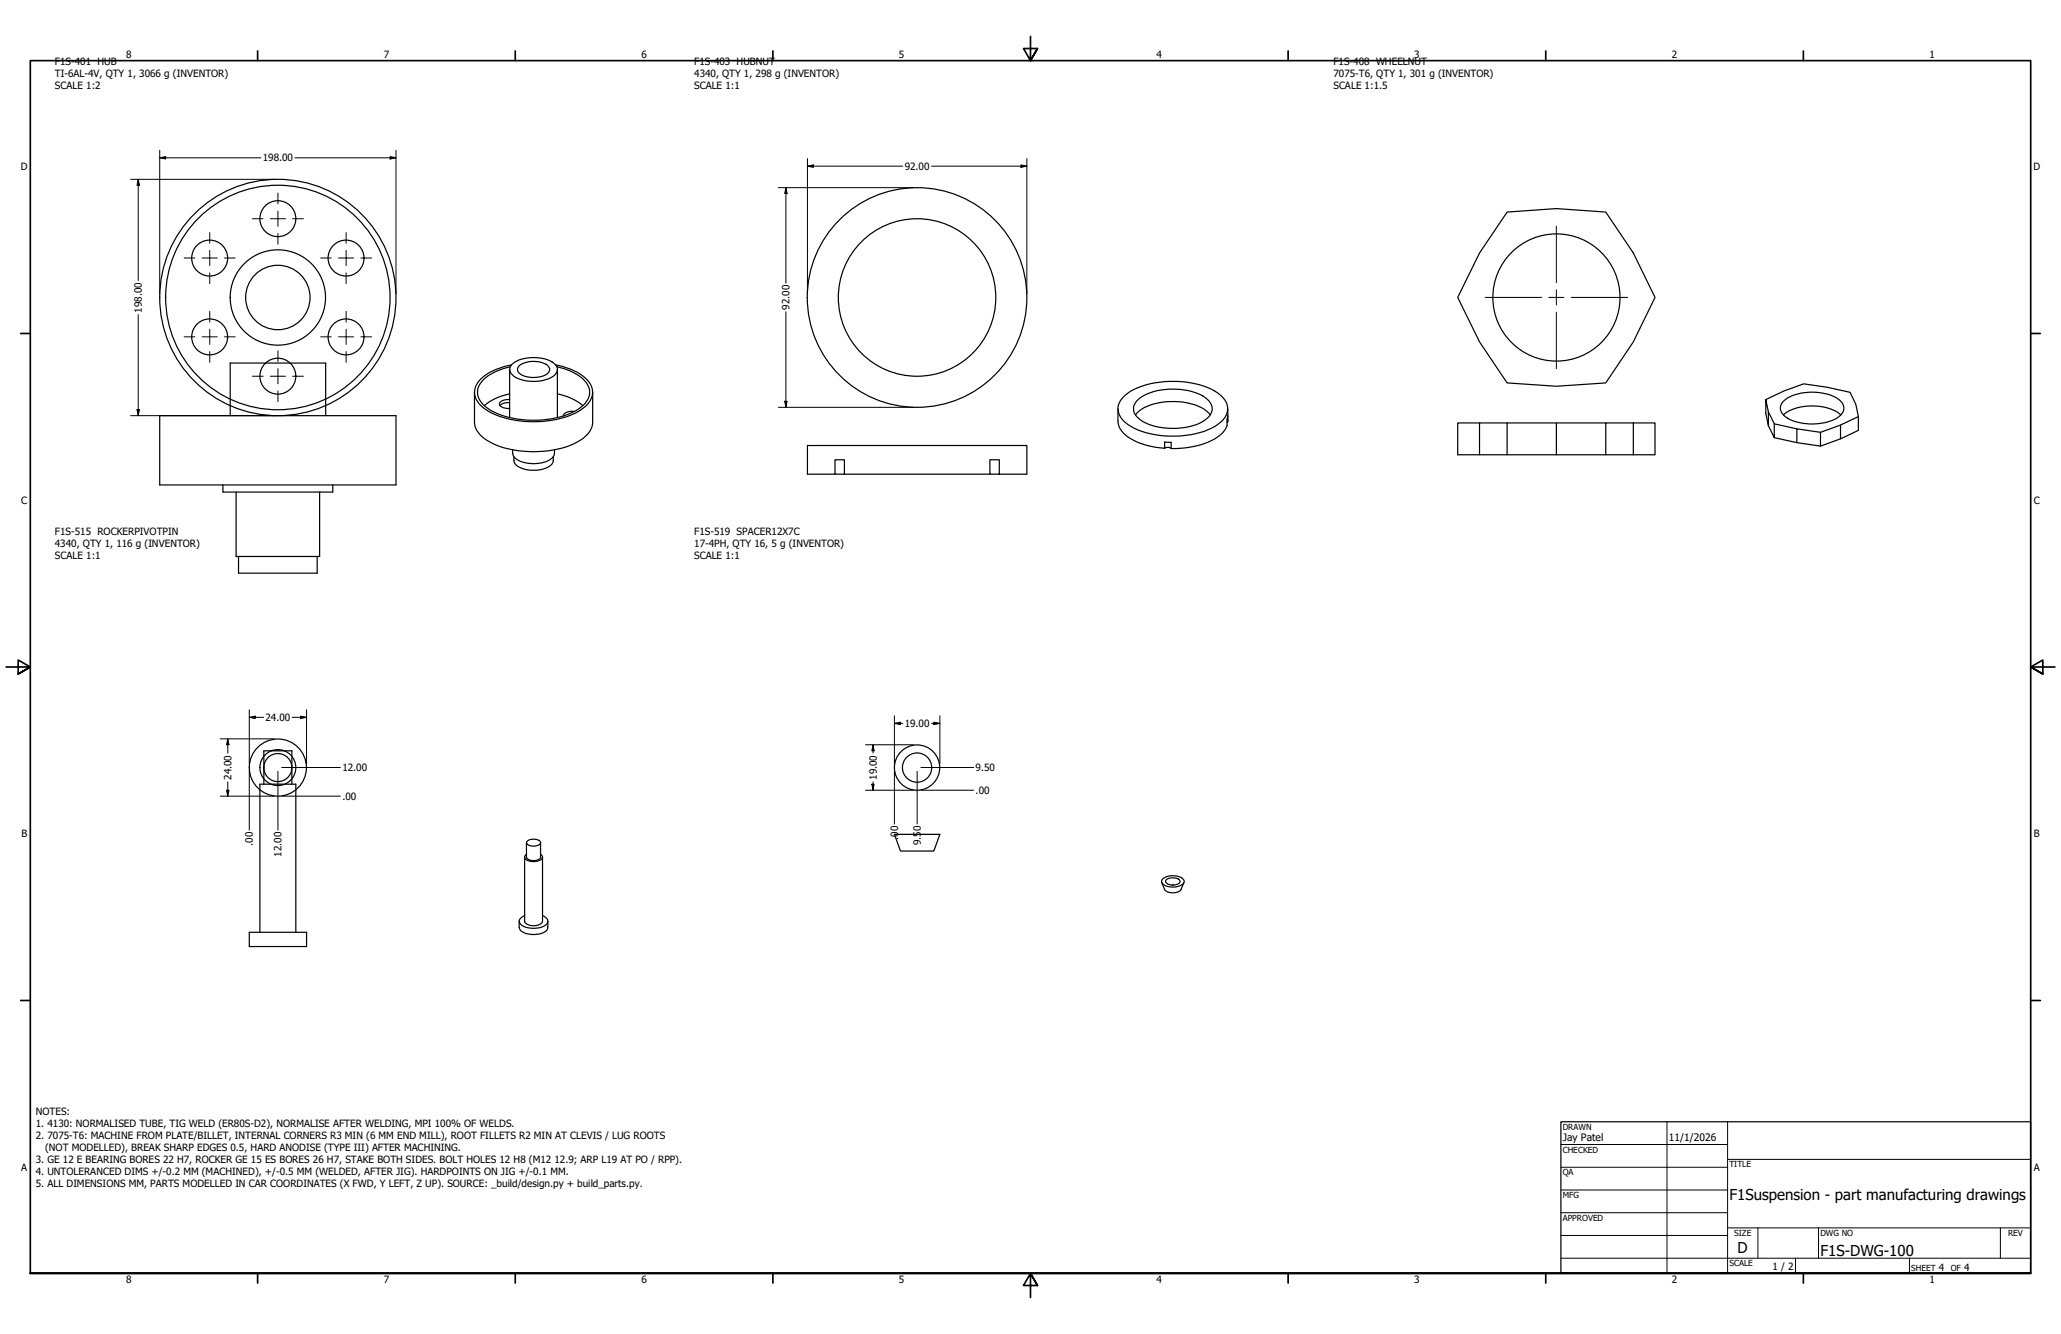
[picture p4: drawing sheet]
<svg xmlns="http://www.w3.org/2000/svg" width="864mm" height="559mm" viewBox="0 0 864 559" stroke-linecap="round" stroke-linejoin="round" font-family="sans-serif">
<!-- layer: Visible (ANSI) -->
<g fill="none" stroke="#000" stroke-width=".51">
<path d="M631.5 88.8l20.6-1.4 20.7 1.4 11.6 17.2 9.1 18.6-9.1 18.6-11.6 17.2-20.7 1.4-20.6-1.4-11.5-17.2-9.2-18.6 9.2-18.6zM213.6 154.7v20.2M213.9 153.6a19.3 19.3 0 0 0-13.2 7.9 7.3 7.3 0 0 0 3.5 9.4 38.3 38.3 0 0 0 28.3 4.2 19.8 19.8 0 0 0 13.7-7.6 7 7 0 0 0-2.7-9.4 25 25 0 0 0-10.2-4.5M214.4 152.8a24.1 24.1 0 0 0-13.9 7.1 7.2 7.2 0 0 0 1.6 10.6 37.2 37.2 0 0 0 25.4 6 28.9 28.9 0 0 0 18.9-7.4 7.3 7.3 0 0 0-1.8-11.3 26.2 26.2 0 0 0-11.8-5M214.6 152.6a16 16 0 0 1 17.7-.2 3.2 3.2 0 0 1 1.2 3.1 3.2 3.2 0 0 1-2.3 2.5 16.8 16.8 0 0 1-16.2-.6 3 3 0 0 1-.4-4.8zM217.7 153.1a10.7 10.7 0 0 1 11.9 .2 2.26 2.26 0 0 1-1.1 3.8 10.7 10.7 0 0 1-11.3-1.2l-.3-1.7zM233.6 154.7v20.2M66.9 174.1h99v29h-99zM96.5 174.1v-22h40v22M198.8 164.3v12.5a10.6 10.6 0 0 0 6.7 8.5 43.3 43.3 0 0 0 36.1 0 10.6 10.6 0 0 0 6.7-8.5v-12.5M213.6 167.4a3.7 3.7 0 0 0-4.3 1.8 3.5 3.5 0 0 0 4.3 1.9M213.6 168.7a5.4 5.4 0 0 0-4.1 1.2"/>
<path d="M213.6 165a23.4 23.4 0 0 0-10.7 4.9M233.6 165a24.1 24.1 0 0 1 10.6 4.9M240.7 172.3a3.7 3.7 0 0 0-4.6 1.9M468.4 171.3a13.5 13.5 0 0 0 .9 8.2 19.6 19.6 0 0 0 12.8 7.4l5.9 .9M470.4 166.6a26.6 26.6 0 0 1 17.9-6.8 36.1 36.1 0 0 1 22.1 4.9 7.4 7.4 0 0 1 3.4 9.2 18.6 18.6 0 0 1-13 7.8 39.7 39.7 0 0 1-27-3.1 8.5 8.5 0 0 1-5.2-8.9zM475.8 173.8a18.8 18.8 0 0 1 14.7-5.6 22.9 22.9 0 0 1 16 4.8l.6 .8M476.2 168.1a22.1 22.1 0 0 1 17.2-5 19.1 19.1 0 0 1 13.5 5.2 4.9 4.9 0 0 1-1.9 7.6 27.3 27.3 0 0 1-20.6 2.8 12.4 12.4 0 0 1-9.3-6.2 4.7 4.7 0 0 1 1.1-4.4zM514.2 176.8h.2v-2.6l-.2 1.4a8.1 8.1 0 0 1-5.1 8.2 36.6 36.6 0 0 1-18.4 4.1M514.5 171.3l-.1 5.5M620 177.2h-9.2v13.3h9.2v-13.3h11.5M652.1 177.2h-20.6v13.3h-11.5M672.8 177.2h-20.7v13.3h-20.6"/>
<path d="M684.4 177.2h9.1v13.3h-9.1zM684.4 177.2h-11.6v13.3h-20.7M739.9 167.4l7.5-3.6 8.4-3 9.9 1.4 9.5 2.1 2.4 5.1 1.1 5.1v5.8l-7.5 3.5M741 172.5l2.5 5v5.8l-2.5-5zM741 172.5l-1.1-5.1v5.8l1.1 5.1M743.5 177.5l9.4 2.1M747 168.3a17.9 17.9 0 0 1 14-4 13.9 13.9 0 0 1 11.2 5 4.3 4.3 0 0 1-2.3 5.7 22.6 22.6 0 0 1-21.6-.3 4.1 4.1 0 0 1-1.3-6.4zM747.3 173.8a21.1 21.1 0 0 1 18.8-2.8l3.1 1.2 2.1 1.6M771.2 178.1l-8.4 3v5.8l-9.9-1.5M778.7 174.5l-7.5 3.6v5.7l-8.4 3.1M214.8 188.4a4.4 4.4 0 0 0 3.6 5 14.3 14.3 0 0 0 13.2-1.8l.7-1.3v-1.9M215.3 191.3a4.2 4.2 0 0 0 3.6 5 13.2 13.2 0 0 0 12.2-1.7l.7-1.2v-2.1"/>
<path d="M349.9 198.6h-11.6v-12h92v12h-15.5v-6h3.9v6M349.9 192.6h3.9v6h-3.9zM353.8 198.6h61M488 187.8v-2.6l2.7 .1v2.6M488 187.8l1.7-.4 1 .5M672.8 190.5h11.6M762.8 181.1l-9.9-1.5v5.8l-9.4-2.1M93.4 203.1v3h46v-3M98.9 206.1v27h35v-27M99.9 233.1v7h33v-7M110.6 328.5v-14h11.7v14M219.8 359v26.9a4.2 4.2 0 0 0 5.4 1.7l1.7-.9 .4-.8v-26.9"/>
<path d="M220.6 353v6a3.9 3.9 0 0 0 5.6 .7l.3-.7v-6M220.6 357.9a1.37 1.37 0 0 0-.7 1.5 1.37 1.37 0 0 0 1.3 1.1 5.5 5.5 0 0 0 6-1 1.14 1.14 0 0 0-.7-1.6M220.9 352.4a4.4 4.4 0 0 1 5.6 .3 2.68 2.68 0 0 1-3.6 1.7l-1.8-.6a.89 .89 0 0 1-.2-1.4zM374.8 349.5h19l-2.5 7h-14zM486.8 369.7l1.2 2.9a4.9 4.9 0 0 0 6.9 0l1.2-2.9M487.1 368.2a7.1 7.1 0 0 1 8.9 .4 1.93 1.93 0 0 1-1.7 2.5 6.6 6.6 0 0 1-7.5-1.5v-.9zM488.7 368.6a4.5 4.5 0 0 1 5.7 .3 1.86 1.86 0 0 1-2.2 1.8 2.79 2.79 0 0 1-3.8-1.8zM491.2 370.7h.5M104.5 390.5h24v6h-24zM108.9 390.5v-62h15.1v62M217.6 385.9v2.6a4.9 4.9 0 0 0 5 2.9 7.8 7.8 0 0 0 6.6-1.9l.4-1v-2.6M219.8 383.5l-.7 .4a2.02 2.02 0 0 0-1.5 1.9 2.02 2.02 0 0 0 1.3 2 9.6 9.6 0 0 0 10.3-.9 1.97 1.97 0 0 0-1.1-3l-.8-.4"/>
<circle cx="116.4" cy="91.6" r="7.5"/>
<circle cx="87.9" cy="108.1" r="7.5"/>
<circle cx="145" cy="108.1" r="7.5"/>
<circle cx="116.4" cy="124.6" r="13.5"/>
<circle cx="116.4" cy="124.6" r="20"/>
<circle cx="116.4" cy="124.6" r="47"/>
<circle cx="116.4" cy="124.6" r="49.5"/>
<circle cx="384.3" cy="124.6" r="33"/>
<circle cx="384.3" cy="124.6" r="46"/>
<circle cx="652.2" cy="124.6" r="26.6"/>
<circle cx="87.9" cy="141.1" r="7.5"/>
<circle cx="116.4" cy="157.6" r="7.5"/>
<circle cx="145" cy="141.1" r="7.5"/>
<circle cx="116.4" cy="321.5" r="5.9"/>
<circle cx="116.4" cy="321.5" r="7.5"/>
<circle cx="116.4" cy="321.5" r="12"/>
<circle cx="384.3" cy="321.5" r="6.1"/>
<circle cx="384.3" cy="321.5" r="9.5"/>
</g>
<!-- layer: Border (ANSI) -->
<g fill="none" stroke="#000" stroke-width=".7">
<path d="M431.8 15.2v10.2l-2.9-5.1h5.8l-2.9 5.1 2.9-5.1M107.9 21.3v4.1M215.9 21.3v4.1M323.8 21.3v4.1M539.8 21.3v4.1M647.7 21.3v4.1M755.6 21.3v4.1M8.6 139.7h4.1M850.9 139.7h4.1M2.5 279.4h10.2l-5.1-2.9v5.8l5.1-2.9-5.1 2.9M861.1 279.4h-10.2l5.1-2.9v5.8l-5.1-2.9 5.1 2.9M8.6 419.1h4.1"/>
<path d="M850.9 419.1h4.1M12.7 533.4v-508h838.2v508h-838.2h838.2M107.9 533.4v4.1M215.9 533.4v4.1M323.8 533.4v4.1M434.7 538.5l-2.9-5.1 2.9 5.1h-5.8l2.9-5.1v10.2M539.8 533.4v4.1M647.7 533.4v4.1M755.6 533.4v4.1"/>
</g>
<!-- layer: Title (ANSI) -->
<g fill="none" stroke="#000" stroke-width=".42">
<path d="M654 479.4h69.9M698.5 469.9v63.5M723.9 469.9v63.5M654 488.9h69.9M654 498.5h69.9M723.9 485.6h127M654 508h69.9M654 517.5h69.9M723.9 514.3h127M736.6 514.3v12.7M762 514.3v12.7M838.2 514.3v12.7"/>
<path d="M654 527h196.9M752.3 527v6.4M800.1 527v6.4"/>
</g>
<path d="M654 469.9h196.9v63.5h-196.9z" fill="none" stroke="#000" stroke-width=".51"/>
<!-- layer: Dimension (ANSI) -->
<g fill="none" stroke="#000" stroke-width=".42">
<path d="M54.7 75.1h60.1M57.9 75.1l.5 2.5h-1zM57.9 75.1v42.4M66.9 66.1l2.5-.5v1zM66.9 66.1h42.4M66.9 62.9v60.1M123.6 66.1h42.3M163.4 65.6l2.5 .5-2.5 .5zM165.9 62.9v60.1M326.1 78.6h56.6M329.3 78.6l.5 2.5h-1zM329.3 78.6v40"/>
<path d="M338.3 69.6l2.5-.5v1zM338.3 69.6h40M338.3 66.4v56.6M390.3 69.6h40M427.8 69.1l2.5 .5-2.5 .5zM430.3 66.4v56.6M57.9 131.8v42.3M329.3 130.6v40M54.7 174.1h60.1M57.4 171.6h1l-.5 2.5zM326.1 170.6h56.6M328.8 168.1h1l-.5 2.5z"/>
<path d="M104.5 297.3v22.6M125.9 300l2.6 .5-2.6 .5zM128.5 297.3v22.6M374.8 299.8v20.1M393.8 299.8v20.1M92.3 309.5h22.5M95.4 309.5l.5 2.5h-1zM95.4 309.5v6M104.5 300.5l2.4-.5v1zM104.5 300.5h5.9M122.4 300.5h6.1M362.6 312h20.1"/>
<path d="M365.8 312l.5 2.5h-1zM365.8 312v3.5M374.8 303l2.5-.5v1zM374.8 303h3.5M390.3 303h3.5M391.3 302.5l2.5 .5-2.5 .5zM92.3 333.5h22.5M94.9 331h1l-.5 2.5zM95.4 327.5v6M104.5 323.1v24.6M116.5 323.1v24.6M118 333.5h24.6"/>
<path d="M118 321.5h24.6M362.6 331h20.1M365.3 328.5h1l-.5 2.5zM365.8 327.5v3.5M374.8 323.1v22.1M384.3 323.1v22.1M385.9 331h22.1M385.9 321.5h22.1"/>
</g>
<g fill="#000">
<path d="M57.9 75.1l.5 2.5h-1zM66.9 66.1l2.5-.5v1zM163.4 65.6l2.5 .5-2.5 .5zM338.3 69.6l2.5-.5v1zM427.8 69.1l2.5 .5-2.5 .5zM329.3 78.6l.5 2.5h-1zM57.4 171.6h1l-.5 2.5zM328.8 168.1h1l-.5 2.5zM104.5 300.5l2.4-.5v1zM95.4 309.5l.5 2.5h-1zM125.9 300l2.6 .5-2.6 .5zM365.8 312l.5 2.5h-1z"/>
<path d="M374.8 303l2.5-.5v1zM391.3 302.5l2.5 .5-2.5 .5zM94.9 331h1l-.5 2.5zM365.3 328.5h1l-.5 2.5z"/>
</g>
<!-- layer: Center Mark (ANSI) -->
<g fill="none" stroke="#000" stroke-width=".42">
<path d="M87.9 97.4v4.5M105.7 91.6h4.5M113.3 91.6h6.3M116.5 80.9v4.5M116.5 88.5v6.3M116.5 97.8v4.5M122.6 91.6h4.5M145 97.4v4.5M652.1 94.7v23.7M77.2 108.1h4.5M84.7 108.1h6.4M87.9 104.9v6.4"/>
<path d="M87.9 114.3v4.5M94 108.1h4.6M134.4 108.1h4.4M141.9 108.1h6.3M145 104.9v6.4M145 114.3v4.5M151.2 108.1h4.5M87.9 130.4v4.5M87.9 137.9v6.4M145 130.4v4.5M145 137.9v6.4M622.3 124.6h23.7"/>
<path d="M649 124.6h6.3M652.1 121.4v6.4M652.1 130.7v23.7M658.4 124.6h23.6M77.2 141.1h4.5M84.7 141.1h6.4M87.9 147.3v4.5M94 141.1h4.6M105.7 157.6h4.5M113.3 157.6h6.3M116.5 146.9v4.5M116.5 154.4v6.4"/>
<path d="M122.6 157.6h4.5M134.4 141.1h4.4M141.9 141.1h6.3M145 147.3v4.5M151.2 141.1h4.5M116.5 163.8v4.5"/>
</g>
<g font-size="6.3">
<text x="724.7" y="502.9">F1Suspension - part manufacturing drawings</text>
<text x="728.1" y="524.9">D</text>
<text x="762.8" y="526.2">F1S-DWG-100</text>
</g>
<g font-size="4.3">
<text x="654.8" y="477.8">Jay Patel</text>
<text x="699.3" y="478">11/1/2026</text>
</g>
<g font-size="4.2">
<text x="23" y="27.1">F1S-401 HUB</text>
<text x="52.8" y="24.4">8</text>
<text x="160.8" y="24.4">7</text>
<text x="268.7" y="24.4">6</text>
<text x="290.9" y="27.1">F1S-403 HUBNUT</text>
<text x="376.7" y="24.4">5</text>
<text x="484.6" y="24.4">4</text>
<text x="558.7" y="27.1">F1S-408 WHEELNUT</text>
<text x="592.6" y="24.4">3</text>
<text x="700.5" y="24.4">2</text>
<text x="808.5" y="24.4">1</text>
<text x="23" y="32.1">TI-6AL-4V, QTY 1, 3066 g (INVENTOR)</text>
<text x="290.9" y="32.1">4340, QTY 1, 298 g (INVENTOR)</text>
<text x="558.7" y="32.1">7075-T6, QTY 1, 301 g (INVENTOR)</text>
<text x="23" y="37.1">SCALE 1:2</text>
<text x="290.9" y="37.1">SCALE 1:1</text>
<text x="558.7" y="37.1">SCALE 1:1.5</text>
<text x="8.8" y="71.4">D</text>
<text x="110.1" y="67.6">198.00</text>
<text x="379.1" y="71.1">92.00</text>
<text x="852" y="71.4">D</text>
<text x="59.4" y="130.9" transform="rotate(-90 59.4 130.9)">198.00</text>
<text x="330.8" y="129.8" transform="rotate(-90 330.8 129.8)">92.00</text>
<text x="8.9" y="211.1">C</text>
<text x="852.2" y="211.1">C</text>
<text x="23" y="224">F1S-515 ROCKERPIVOTPIN</text>
<text x="290.9" y="224">F1S-519 SPACER12X7C</text>
<text x="23" y="229">4340, QTY 1, 116 g (INVENTOR)</text>
<text x="290.9" y="229">17-4PH, QTY 16, 5 g (INVENTOR)</text>
<text x="23" y="234.1">SCALE 1:1</text>
<text x="290.9" y="234.1">SCALE 1:1</text>
<text x="111.3" y="302">24.00</text>
<text x="379.1" y="304.5">19.00</text>
<text x="143.4" y="323">12.00</text>
<text x="408.8" y="323">9.50</text>
<text x="97" y="326.7" transform="rotate(-90 97 326.7)">24.00</text>
<text x="367.3" y="326.7" transform="rotate(-90 367.3 326.7)">19.00</text>
<text x="143.4" y="335">.00</text>
<text x="408.8" y="332.5">.00</text>
<text x="9" y="350.8">B</text>
<text x="376.3" y="351.9" transform="rotate(-90 376.3 351.9)">.0</text>
<text x="376.3" y="348.3" transform="rotate(-90 376.3 348.3)">0</text>
<text x="385.8" y="348.3" transform="rotate(-90 385.8 348.3)">0</text>
<text x="852.2" y="350.8">B</text>
<text x="106" y="354.3" transform="rotate(-90 106 354.3)">.00</text>
<text x="118" y="358.9" transform="rotate(-90 118 358.9)">12.00</text>
<text x="385.8" y="354.1" transform="rotate(-90 385.8 354.1)">9.5</text>
<text x="15" y="466.9">NOTES:</text>
<text x="15" y="471.9">1. 4130: NORMALISED TUBE, TIG WELD (ER80S-D2), NORMALISE AFTER WELDING, MPI 100% OF WELDS.</text>
<text x="15" y="476.9">2. 7075-T6: MACHINE FROM PLATE/BILLET, INTERNAL CORNERS R3 MIN (6 MM END MILL), ROOT FILLETS R2 MIN AT CLEVIS / LUG ROOTS</text>
<text x="18.9" y="482">(NOT MODELLED), BREAK SHARP EDGES 0.5, HARD ANODISE (TYPE III) AFTER MACHINING.</text>
<text x="8.9" y="490.5">A</text>
<text x="15" y="487">3. GE 12 E BEARING BORES 22 H7, ROCKER GE 15 ES BORES 26 H7, STAKE BOTH SIDES. BOLT HOLES 12 H8 (M12</text>
<text x="15" y="492">4. UNTOLERANCED DIMS +/-0.2 MM (MACHINED), +/-0.5 MM (WELDED, AFTER JIG). HARDPOINTS ON JIG +/-0.1 MM.</text>
<text x="232.3" y="487">12.9; ARP L19 AT PO / RPP).</text>
<text x="852.2" y="490.5">A</text>
<text x="15" y="497">5. ALL DIMENSIONS MM, PARTS MODELLED IN CAR COORDINATES (X FWD, Y LEFT, Z UP). SOURCE: _build/design.py + build_parts.py.</text>
<text x="742.8" y="532">1 / 2</text>
<text x="812.4" y="532.6">4</text>
<text x="823" y="532.6">4</text>
<text x="52.8" y="537.5">8</text>
<text x="160.8" y="537.5">7</text>
<text x="268.7" y="537.5">6</text>
<text x="376.7" y="537.5">5</text>
<text x="484.6" y="537.5">4</text>
<text x="592.6" y="537.5">3</text>
<text x="700.5" y="537.5">2</text>
<text x="808.5" y="537.5">1</text>
</g>
<g font-size="3.5">
<text x="654.8" y="473.2">DRAWN</text>
<text x="654.8" y="482.8">CHECKED</text>
<text x="724.7" y="488.9">TITLE</text>
<text x="654.8" y="492.3">QA</text>
<text x="654.8" y="501.8">MFG</text>
<text x="654.8" y="511.4">APPROVED</text>
<text x="726.7" y="517.7">SIZE</text>
<text x="762.8" y="517.7">DWG NO</text>
<text x="841.4" y="517.7">REV</text>
<text x="724.7" y="530.4">SCALE</text>
<text x="800.9" y="532.6">SHEET</text>
<text x="817.4" y="532.6">OF</text>
</g>
</svg>
